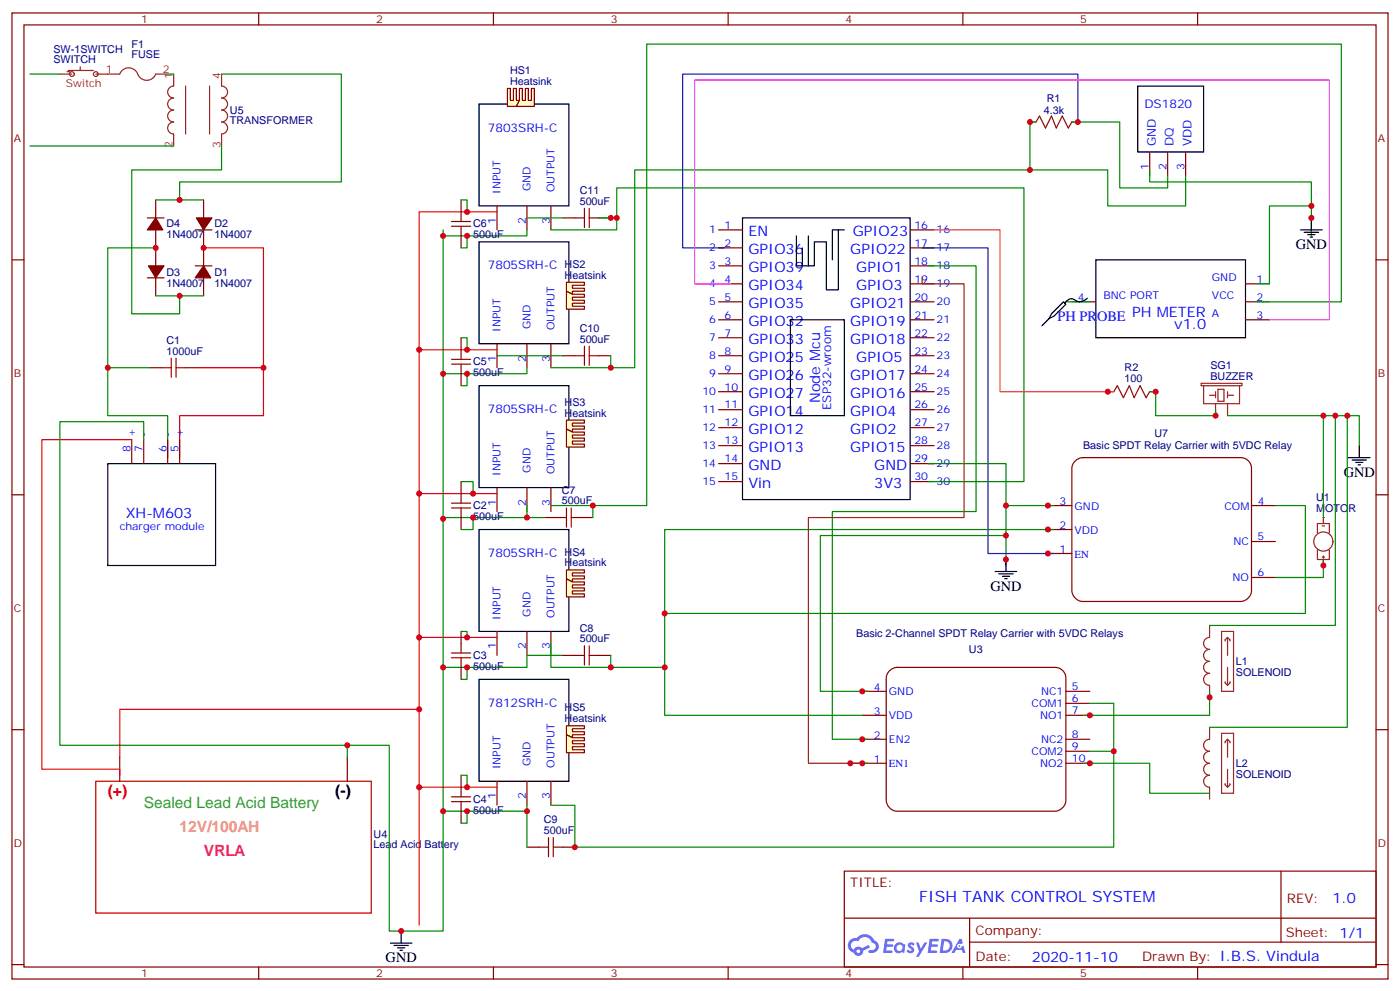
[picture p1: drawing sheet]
<svg xmlns="http://www.w3.org/2000/svg" width="412mm" height="292mm" viewBox="0 0 412 292" stroke-linecap="round" stroke-linejoin="round" font-family="sans-serif">
<g fill="none" stroke="#870000" stroke-width=".35">
<path d="M3.5 3.8h405.4v284.3h-405.4zM7.1 7.3h398.2v277.3h-398.2zM76.2 3.8v3.5M145.3 3.8v3.5M214.5 3.8v3.5M283.6 3.8v3.5M352.8 3.8v3.5M3.5 76.5h3.6M405.3 76.5h3.6M3.5 145.6h3.6M405.3 145.6h3.6M3.5 214.8h3.6"/>
<path d="M405.3 214.8h3.6M248.7 256.4h156.6v28.2h-156.6zM377.3 256.4v20.9M248.7 270.2h156.5M285.6 277.3h119.6M285.6 270.2v14.2M3.5 283.9h3.6M76.2 284.6v3.5M145.3 284.6v3.5M214.5 284.6v3.5M283.6 284.6v3.5M352.8 284.6v3.5"/>
<path d="M405.3 283.9h3.6"/>
</g>
<g fill="#5487ff">
<path d="M267.7 277.6a1.22 1.22 0 0 1 1.7 .2l-.4 .6a.47 .47 0 0 0-.3-.4 .47 .47 0 0 0-.5 .2l.1 .2a1.14 1.14 0 0 1 .8 1.8 1.14 1.14 0 0 1-1.9 0l-.2-.2 .5-.6 .7 .5a.29 .29 0 0 0 .3-.3 .29 .29 0 0 0-.2-.3 1.04 1.04 0 0 1-.6-1.7z"/>
<path d="M260.7 276.3h2.4l.3 .2-.2 .5-1.8 .1-.1 .8h1.5l.3 .4-.3 .4h-1.6l-.2 1.1h1.7l.2 .3-.2 .3-2.6 .1z"/>
<path d="M273.8 276.3h2.4l.3 .2-.1 .5-1.8 .1-.2 .8h1.6l.3 .4-.4 .4h-1.6l-.1 1.1h1.7l.2 .3-.2 .3-2.6 .1z"/>
<path d="M282.6 276.3h.7l.3 1.3-.6 .3a.69 .69 0 0 0-1 .3 .69 .69 0 0 0 .4 .9 .69 .69 0 0 0 .9-.6l.5-.2 .6 2.2h-.8l-.2-.9h-1.8l-.5 .9h-.8z"/>
<path d="M269.8 277.4h.8l.6 1.8 1.1-1.8h.9l-2.6 4.2h-.8l.9-1.5z"/>
<path d="M277.4 276.3l-.6 4.2h1.3a2.11 2.11 0 0 0 2.5-2.1 2.11 2.11 0 0 0-2.5-2.1zM278.1 277.1a1.39 1.39 0 0 1 1.7 1.4 1.39 1.39 0 0 1-1.8 1.3h-.3z"/>
<path d="M263.7 277.9a1.54 1.54 0 0 0-.1 2.2 1.54 1.54 0 0 0 2.2 .1l.6 .3 .3-2.3-.2-.3h-.4a1.49 1.49 0 0 0-2.4 0zM264 278.9a.94 .94 0 0 1 1.8 0 .94 .94 0 0 1-1.8 0z"/>
<path d="M250.4 276.7a2.18 2.18 0 0 0 1.1 3.7 1.44 1.44 0 0 0 1.6 .9 1.44 1.44 0 0 0 1.2-1.4l2-1.1-.5-.7-1.9 1a1.47 1.47 0 0 0-2.4 .4 1.39 1.39 0 0 1-.7-1.9 1.39 1.39 0 0 1 2-.5 2.12 2.12 0 0 1 2.2-1.3 2.12 2.12 0 0 1 1.9 1.7 1.14 1.14 0 0 1 1.1 1.4 1.14 1.14 0 0 1-1.7 .7 .43 .43 0 0 0-.5 .4 .43 .43 0 0 0 .4 .5 1.98 1.98 0 0 0 2.5-1.2 1.98 1.98 0 0 0-1.2-2.6 3.1 3.1 0 0 0-5.3-.6l-.9 .1zM252.3 280a.55 .55 0 0 1 1.1 0 .55 .55 0 0 1-1.1 0z"/>
<circle cx="282.6" cy="278.4" r=".26"/>
</g>
<path d="M335.1 25.3h19.4v19.4h-19.4zM218.7 64.1h49.4v82.9h-49.4zM322.8 76.5h44.1v22.9h-44.1z" fill="none" stroke="#000" stroke-width=".35"/>
<g fill="none" stroke="#870000" stroke-width=".35">
<path d="M303.4 35.9h1.8M315.7 35.9h1.8M338.7 44.7v7.1M344 44.7v7.1M349.2 44.7v7.1M211.7 67.7h7M211.7 73h7M211.7 78.2h7M268.1 67.7h7.1M268.1 73h7.1M268.1 78.2h7.1M211.7 83.5h7"/>
<path d="M211.7 88.8h7M211.7 94.1h7M211.7 99.4h7M268.1 83.5h7.1M268.1 88.8h7.1M268.1 94.1h7.1M268.1 99.4h7.1M315.7 88.8h7.1M366.9 83.5h7M366.9 88.8h7M366.9 94.1h7M211.7 104.7h7"/>
<path d="M211.7 110h7M211.7 115.3h7M268.1 104.7h7.1M268.1 110h7.1M268.1 115.3h7.1M211.7 120.6h7M211.7 125.9h7M211.7 131.2h7M211.7 136.5h7M268.1 120.6h7.1M268.1 125.9h7.1M268.1 131.2h7.1"/>
<path d="M268.1 136.5h7.1M211.7 141.7h7M268.1 141.7h7.1"/>
</g>
<path d="M305.2 35.9l1-1.8 1.8 3.6 1.7-3.6 1.4 3.6 1.8-3.6 1.8 3.6 1-1.8" fill="none" stroke="#a10000" stroke-width=".35"/>
<g fill="none" stroke="#8c2424" stroke-width=".35">
<path d="M388.1 156.9v-2.8h3.5v2.8M389.5 154.8h.7M389.8 152.3v1.8M388.1 161.9v2.8h3.5v-2.8M389.5 164h.7M389.8 163.6v.7M389.8 164.7v1.7"/>
<circle cx="389.8" cy="159.4" r="2.82"/>
</g>
<g fill="#8c2424">
<circle cx="389.8" cy="166.4" r=".18"/>
<circle cx="389.8" cy="152.3" r=".18"/>
</g>
<g fill="none" stroke="#8c2424" stroke-width=".35">
<path d="M356.3 184.1v3.5a1.76 1.76 0 0 0-1.8 1.8 1.76 1.76 0 0 0 1.8 1.7 1.76 1.76 0 0 0-1.8 1.8 1.76 1.76 0 0 0 1.8 1.8 1.76 1.76 0 0 0-1.8 1.7 1.76 1.76 0 0 0 1.8 1.8 1.76 1.76 0 0 0-1.8 1.8 1.76 1.76 0 0 0 1.8 1.7v3.5M359.8 185.8h3.6v17.7h-3.6zM361.6 187.6v5.3M361.6 196.4v5.3M361.6 187.6l.7 .7v.4M361.6 187.6l-.7 .7v.4M356.3 214.1v3.5a1.76 1.76 0 0 0-1.8 1.8 1.76 1.76 0 0 0 1.8 1.7 1.76 1.76 0 0 0-1.8 1.8 1.76 1.76 0 0 0 1.8 1.7 1.76 1.76 0 0 0-1.8 1.8 1.76 1.76 0 0 0 1.8 1.8 1.76 1.76 0 0 0-1.8 1.7 1.76 1.76 0 0 0 1.8 1.8v3.5M359.8 215.8h3.6v17.7h-3.6zM360.9 200.7v.3l.7 .7M361.6 217.6v5.3M361.6 217.6l.7 .7v.4M361.6 217.6l-.7 .7v.4"/>
<path d="M362.3 200.7v.3l-.7 .7M360.9 230.6v.4l.7 .7M361.6 226.4v5.3M362.3 230.6v.4l-.7 .7"/>
</g>
<path d="M261.9 197.6a3.4 3.4 0 0 1 2.3-1.2h46.6a3.2 3.2 0 0 1 3.2 3.2v36a3.4 3.4 0 0 1-3.2 3.2h-46.6a3.4 3.4 0 0 1-3.1-3.2v-36l.1-.7z" fill="#fff" stroke="#870000" stroke-width=".35"/>
<g fill="none" stroke="#870000" stroke-width=".35">
<path d="M45.9 58.8v5.3M60 58.8v5.3M43.4 64.1h4.9M45.9 67.7v10.5M57.5 78.2h4.9M57.5 67.7h4.9M60 67.7v10.5M146.4 60.6v7.1M155.2 60.6v7.1M162.3 60.6v7.1M43.4 81.8h4.9M45.9 81.8v5.3"/>
<path d="M60 81.8v5.3M44.1 108.2h3.5M54.7 108.2h3.5M146.4 101.2v7M155.2 101.2v7M162.3 101.2v7M326.3 115.3h1.8M338.7 115.3h1.7M38.8 129.4v7.1M42.3 129.4v7.1M49.4 129.4v7.1M52.9 129.4v7.1"/>
<path d="M146.4 143.5v7.1M155.2 143.5v7.1M162.3 143.5v7.1M146.4 185.8v7.1M155.2 185.8v7.1M162.3 185.8v7.1M254 217.6h7.1M254 210.5h7.1M254 203.5h7.1M314 217.6h7M314 210.5h7M314 203.5h7"/>
<path d="M314 207h7M35.3 222.9v7M102.3 222.9v7M146.4 229.9v7.1M155.2 229.9v7.1M162.3 229.9v7.1M254 224.6h7.1M314 224.6h7M314 221.1h7"/>
</g>
<g fill="none" stroke="#8c2424" stroke-width=".35">
<path d="M23.6 19.7v1M17.6 21.8h3.6M20.1 20.7h7.4M20.5 20.7v.4h-.7M28.2 21.8h7.1a2.91 2.91 0 0 1 3-1.8 2.91 2.91 0 0 1 2.6 2.4 2.82 2.82 0 0 0 2.6 1.2 2.82 2.82 0 0 0 2.4-1.8h3.5M51.2 21.8v3.5a1.76 1.76 0 0 0-1.8 1.8 1.76 1.76 0 0 0 1.8 1.8 1.76 1.76 0 0 0-1.8 1.7 1.76 1.76 0 0 0 1.8 1.8 1.76 1.76 0 0 0-1.8 1.7 1.76 1.76 0 0 0 1.8 1.8 1.76 1.76 0 0 0-1.8 1.8 1.76 1.76 0 0 0 1.8 1.7v3.6M54.7 25.3v14.1M61.7 25.3v14.1M65.3 21.8v3.5a1.76 1.76 0 0 1 1.7 1.8 1.76 1.76 0 0 1-1.7 1.8 1.76 1.76 0 0 1 1.7 1.7 1.76 1.76 0 0 1-1.7 1.8 1.76 1.76 0 0 1 1.7 1.7 1.76 1.76 0 0 1-1.7 1.8 1.76 1.76 0 0 1 1.7 1.8 1.76 1.76 0 0 1-1.7 1.7v3.6M353.8 112.8h12v.7h-12zM354.5 113.5v5.3h10.6v-5.3M356.3 116.3h1.8"/>
<path d="M358.1 115.3v1.8M358.1 118.8v3.5M358.8 114.6h1.7v3.5h-1.7zM361.6 116.3h1.8M361.6 115.3v1.8M361.6 118.8v3.5"/>
<circle cx="21.2" cy="21.8" r=".71"/>
<circle cx="28.2" cy="21.8" r=".71"/>
</g>
<path d="M47.6 108.2h2.8M50.4 105.4v5.7M51.9 105.4v5.7M51.9 108.2h2.8M328.1 115.3l1-1.8 1.8 3.6 1.8-3.6 1.4 3.6 1.7-3.6 1.8 3.6 1.1-1.8" fill="none" stroke="#a10000" stroke-width=".35"/>
<path d="M28.2 229.9h81.2v38.8h-81.2z" fill="none" stroke="#c00" stroke-width=".35"/>
<g fill="none" stroke="#000" stroke-width=".35">
<path d="M141.1 30.6h26.5v30h-26.5zM141.1 71.2h26.5v30h-26.5zM248.7 67.7h-1.8v17.6h-3.5v-14.1h-3.5v7h-5.3v-8.8M383.1 67.7h6.4M384.2 68.4h4.2M385.2 69.1h2.1M385.9 69.8h.7M386.3 64.1v3.6M141.1 113.5h26.5v30h-26.5zM31.7 136.5h31.8v29.9h-31.8zM141.1 155.9h26.5v29.9h-26.5zM293.2 168.2h6.3"/>
<path d="M294.2 168.9h4.2M295.3 169.6h2.1M296 170.3h.7M296.3 164.7v3.5M141.1 200h26.5v29.9h-26.5zM115 277.6h6.4M116.1 278.3h4.2M117.1 279h2.1M117.8 279.7h.7M118.2 274v3.6"/>
</g>
<g fill="#870000" stroke="#870000" stroke-width=".35">
<path d="M60 78.2l2.1 3.6h-4.6z"/>
<path d="M57.9 64.1h4.5l-2.4 3.6z"/>
<path d="M43.7 78.2h4.6l-2.4 3.6z"/>
<path d="M45.9 64.1l2.1 3.6h-4.6z"/>
</g>
<g fill="none" stroke="#008700" stroke-width=".35">
<path d="M8.8 21.8h8.8M49.4 21.8h1.8M65.3 21.8h35.2v31.8h-47.6v5.2M8.8 43h42.4M45.9 58.8h14.1M65.3 43v7h-26.5v42.4h14.1v-5.3M349.2 51.8v8.8h-22.9v-10.6h-139.3v58.2h-24.7M45.9 73h-14.2v35.2h12.4M130.5 67.7v206.3h-15.8v-54.6h-97.1v-95.3h24.7v5.3M155.2 67.7v1.7h-24.7M162.3 67.7h19.4v-12.4h119.9v86.4h-28.2M386.3 69.4v-8.8h-12.4v22.9h-3.5"/>
<path d="M45.9 87.1h14.1M372.2 88.8h22.9v-75.8h-204.6v135.8h-28.2M31.7 108.2v14.1h17.7v12.4M155.2 108.2v1.8h-24.7M273.4 136.5h22.9v29.9M155.2 148.8v3.5h-24.7v.4M165.8 192.9h-10.6v3.5h-24.7M102.3 219.4v3.5M155.2 237v1.8h-24.7"/>
</g>
<path d="M60 73h17.6v35.2h-19.4M146.4 62.4h-22.9v146.4M77.6 108.2v14.1h-24.7v12.4M123.5 102.9h22.9M38.8 129.4h-26.5v97h23v1.8M123.5 145.3h22.9M123.5 187.6h22.9M35.3 222.9v-14.1h88.2v63.5M123.5 231.7h22.9" fill="none" stroke="#f00" stroke-width=".35"/>
<path d="M316.5 135.9a3.4 3.4 0 0 1 2.4-1.2h46.6a3.2 3.2 0 0 1 3.2 3.2v35.9a3.4 3.4 0 0 1-3.2 3.2h-46.6a3.4 3.4 0 0 1-3.2-3.2v-35.9l.1-.8z" fill="#fff" stroke="#870000" stroke-width=".35"/>
<path d="M308.7 155.9h7M308.7 148.8h7M368.7 148.8h7M368.7 159.4h7M308.7 162.9h7M368.7 170h7" fill="none" stroke="#870000" stroke-width=".35"/>
<g fill="none" stroke="#008700" stroke-width=".35">
<path d="M305.2 35.9h-1.8v14.1M315.7 35.9h14.1v19.4h14.2v-3.5M338.7 50v3.6h47.6v7M273.4 78.2h14.1v72.4h-42.3v67h10.6M314 88.8h7M370.4 88.8h1.8M338.7 115.3h1.7v7h17.7v-1.7M361.6 122.3h38.8v8.9M296.3 148.8h14.1M296.3 157.6h-54.6v45.9h14.1M310.4 155.9h-114.6v40.5h-33.5v-7M389.8 164.7v5.3h-14.1"/>
<path d="M356.3 203.5v7h-37M250.5 224.6h5.3"/>
</g>
<path d="M236.4 73v5.2M238.1 69.4v8.8M246.9 67.7h-1.7v8.8M232.8 94.1h15.9v28.2h-15.9zM309 93.8l1.4-.7 3.6-3.6-.7-.7-3.6 3.6-.7 1.4-2.1 2.1M320.3 87.8a3.1 3.1 0 0 1-4.4 .2 2.4 2.4 0 0 0-2.3 1.2M397.2 134.7h6.4M398.3 135.4h4.2M399.3 136.1h2.2M400 136.8h.8M400.4 131.2v3.5" fill="none" stroke="#000" stroke-width=".35"/>
<path d="M317.5 35.9v-14.1h-116.4v51.2h12.3" fill="none" stroke="#309" stroke-width=".35"/>
<path d="M275.2 67.7h19.4v47.6h33.5" fill="none" stroke="#f60" stroke-width=".35"/>
<path d="M271.6 73h19.4v89.9h19.4" fill="none" stroke="#039" stroke-width=".35"/>
<path d="M215.2 83.5h-10.6v-59.9h187v70.5h-17.7" fill="none" stroke="#f0f" stroke-width=".35"/>
<path d="M271.6 81.8v1.7h12.4v68.8h-45.9v72.3h15.9" fill="none" stroke="#930" stroke-width=".35"/>
<g fill="#ffffc2" stroke="#850000" stroke-width=".35">
<path d="M149.5 26h.9v3.6h.8v-3.6h.9v3.6h.9l-.9 1.7h-2.6z"/>
<path d="M153 26h.9v3.6h.9v-3.6h.8v3.6h.9v-3.6h.9v5.3h-5.3l.9-1.7z"/>
<path d="M166.9 83.1h5.3v.9h-3.6v.8h3.6v.9h-3.6v.9l-1.7-.9z"/>
<path d="M166.9 85.7l1.7 .9h3.6v.9h-3.6v.9h3.6v.9h-3.6v.8h3.6v.9h-5.3z"/>
<path d="M166.9 123.6h5.3v.9h-3.6v.9h3.6v.9h-3.6v.9l-1.7-.9z"/>
<path d="M166.9 126.3l1.7 .9h3.6v.9h-3.6v.8h3.6v.9h-3.6v.9h3.6v.9h-5.3z"/>
<path d="M166.9 167.7h5.3v.9h-3.6v.9h3.6v.9h-3.6v.9l-1.7-.9z"/>
<path d="M166.9 170.4l1.7 .9h3.6v.9h-3.6v.8h3.6v.9h-3.6v.9h3.6v.9h-5.3z"/>
<path d="M166.9 213.6h5.3v.9h-3.6v.9h3.6v.9h-3.6v.8l-1.7-.8z"/>
<path d="M166.9 216.3l1.7 .8h3.6v.9h-3.6v.9h3.6v.9h-3.6v.9h3.6v.8h-5.3z"/>
</g>
<g fill="none" stroke="#008700" stroke-width=".35">
<path d="M135.8 58.8h1.8v3.6M137.6 69.4v3.6h-1.8M155.2 64.1h10.6M176.4 64.1h5.3M135.8 99.4h1.8v3.5M137.6 110v3.5h-1.8M146.4 104.7h19.4M179.9 104.7v3.5M389.8 122.3v30M393.3 122.3v61.8h-37M396.9 122.3v91.8h-40.6M135.8 141.7h3.5v3.6"/>
<path d="M139.3 152.3v3.6h-3.5M155.2 152.3h5.3M174.6 148.8v3.5M375.7 148.8h8.8v31.8h-188.7M135.8 185.8h1.8v1.8M137.6 196.4v3.6h-1.8M179.9 192.9v3.5M195.8 196.4v14.1h58.2M321 207h7.1v14.1M135.8 228.2h1.8v3.5M137.6 238.8v3.5h-1.8M155.2 238.8v10.5"/>
<path d="M319.3 224.6h19.4v8.9h17.6M321 221.1h7.1v28.2h-158.8v-12.3h-7"/>
</g>
<g fill="none" stroke="#a10000" stroke-width=".35">
<path d="M133 65.2h5.6M133 66.6h5.6M135.8 62.4v2.8M135.8 66.6v2.8M169.3 64.1h2.9M172.2 61.3v5.7M173.6 61.3v5.7M173.6 64.1h2.8M133 105.8h5.6M133 107.2h5.6M135.8 102.9v2.9M135.8 107.2v2.8"/>
<path d="M169.3 104.7h2.9M172.2 101.9v5.6M173.6 101.9v5.6M173.6 104.7h2.8M133 148.1h5.6M133 149.5h5.6M135.8 145.3v2.8M135.8 149.5v2.8M164 152.3h2.9M166.9 149.5v5.7M168.3 152.3h2.8M168.3 149.5v5.7"/>
<path d="M133 192.2h5.6M133 193.6h5.6M135.8 189.4v2.8M135.8 193.6v2.8M169.3 192.9h2.9M172.2 190.1v5.6M173.6 192.9h2.8M173.6 190.1v5.6M133 234.5h5.6M133 235.9h5.6M135.8 231.7v2.8M135.8 235.9v2.9"/>
<path d="M158.7 249.3h2.9M161.6 246.5v5.7M163 249.3h2.8M163 246.5v5.7"/>
</g>
<g fill="none" stroke="#870000" stroke-width=".35">
<path d="M135.8 58.8v3.6M135.8 69.4v3.6M165.8 64.1h3.5M176.4 64.1h3.5M135.8 99.4v3.5M135.8 110v3.5M165.8 104.7h3.5M176.4 104.7h3.5M135.8 141.7v3.6M135.8 152.3v3.6M160.5 152.3h3.5M171.1 152.3h3.5"/>
<path d="M135.8 185.8v3.6M135.8 196.4v3.6M165.8 192.9h3.5M176.4 192.9h3.5M135.8 228.2v3.5M135.8 238.8v3.5M155.2 249.3h3.5M165.8 249.3h3.5"/>
</g>
<g fill="#c00">
<circle cx="52.9" cy="58.8" r=".88"/>
<circle cx="52.9" cy="87.1" r=".88"/>
<circle cx="45.9" cy="73" r=".88"/>
<circle cx="60" cy="73" r=".88"/>
<circle cx="31.8" cy="108.2" r=".88"/>
<circle cx="77.6" cy="108.2" r=".88"/>
<circle cx="102.3" cy="219.4" r=".88"/>
<circle cx="130.5" cy="110" r=".88"/>
<circle cx="130.5" cy="196.4" r=".88"/>
<circle cx="130.5" cy="238.8" r=".88"/>
<circle cx="123.5" cy="187.6" r=".88"/>
<circle cx="123.5" cy="145.3" r=".88"/>
<circle cx="123.5" cy="102.9" r=".88"/>
<circle cx="118.2" cy="274" r=".88"/>
<circle cx="296.3" cy="164.7" r=".88"/>
<circle cx="386.3" cy="64.1" r=".88"/>
<circle cx="130.5" cy="152.7" r=".88"/>
<circle cx="130.5" cy="69.4" r=".88"/>
<circle cx="296.3" cy="148.8" r=".88"/>
<circle cx="296.3" cy="157.6" r=".88"/>
<circle cx="321" cy="210.5" r=".88"/>
<circle cx="356.3" cy="205.2" r=".88"/>
<circle cx="308.7" cy="155.9" r=".88"/>
<circle cx="308.7" cy="148.8" r=".88"/>
<circle cx="389.8" cy="166.4" r=".88"/>
<circle cx="254" cy="203.5" r=".88"/>
<circle cx="386.3" cy="60.6" r=".88"/>
<circle cx="358.1" cy="122.3" r=".88"/>
<circle cx="340.4" cy="115.3" r=".88"/>
<circle cx="317.5" cy="35.9" r=".88"/>
<circle cx="303.4" cy="35.9" r=".88"/>
<circle cx="303.4" cy="50" r=".88"/>
<circle cx="326.3" cy="115.3" r=".88"/>
<circle cx="308.7" cy="162.9" r=".88"/>
<circle cx="254" cy="217.6" r=".88"/>
<circle cx="254" cy="224.6" r=".88"/>
<circle cx="250.5" cy="224.6" r=".88"/>
<circle cx="321" cy="224.6" r=".88"/>
<circle cx="139.3" cy="152.3" r=".88"/>
<circle cx="139.3" cy="145.3" r=".88"/>
<circle cx="123.5" cy="231.7" r=".88"/>
<circle cx="123.5" cy="208.8" r=".88"/>
<circle cx="137.6" cy="62.4" r=".88"/>
<circle cx="137.6" cy="69.4" r=".88"/>
<circle cx="137.6" cy="102.9" r=".88"/>
<circle cx="137.6" cy="110" r=".88"/>
<circle cx="137.6" cy="187.6" r=".88"/>
<circle cx="137.6" cy="196.4" r=".88"/>
<circle cx="137.6" cy="231.7" r=".88"/>
<circle cx="137.6" cy="238.8" r=".88"/>
<circle cx="181.7" cy="64.1" r=".88"/>
<circle cx="179.9" cy="64.1" r=".88"/>
<circle cx="179.9" cy="108.2" r=".88"/>
<circle cx="155.2" cy="152.3" r=".88"/>
<circle cx="174.6" cy="148.8" r=".88"/>
<circle cx="179.9" cy="196.4" r=".88"/>
<circle cx="155.2" cy="238.8" r=".88"/>
<circle cx="389.8" cy="122.3" r=".88"/>
<circle cx="393.3" cy="122.3" r=".88"/>
<circle cx="396.9" cy="122.3" r=".88"/>
<circle cx="169.3" cy="249.3" r=".88"/>
<circle cx="328.1" cy="221.1" r=".88"/>
<circle cx="195.8" cy="196.4" r=".88"/>
<circle cx="195.8" cy="180.6" r=".88"/>
</g>
<text font-size="4.6" fill="#f00" x="31.7" y="234.2">(+)</text>
<text font-size="4.6" fill="#393" x="42.3" y="237.8">Sealed Lead Acid Battery</text>
<text font-size="4.6" x="98.8" y="234.2">(-)</text>
<text font-size="4.6" fill="#f96" x="52.9" y="244.8">12V/100AH</text>
<text font-size="4.6" fill="#f36" x="60.1" y="251.9">VRLA</text>
<text font-size="4.6" fill="#00f" x="270.8" y="265.4">FISH TANK CONTROL SYSTEM</text>
<g font-size="4.2" fill="#00f">
<text x="220.5" y="69.4">EN</text>
<text x="251.2" y="69.3">GPIO23</text>
<text x="220.5" y="74.7">GPIO36</text>
<text x="250.5" y="74.7">GPIO22</text>
<text x="220.5" y="80">GPIO39</text>
<text x="252.2" y="80">GPIO1</text>
<text x="220.5" y="85.3">GPIO34</text>
<text x="252.2" y="85.3">GPIO3</text>
<text x="220.5" y="90.6">GPIO35</text>
<text x="220.5" y="95.9">GPIO32</text>
<text x="250.5" y="95.9">GPIO19</text>
<text x="250.5" y="90.6">GPIO21</text>
<text x="311.5" y="94.5">PH PROBE</text>
<text x="333.5" y="93.4">PH METER</text>
<text x="220.5" y="101.2">GPIO33</text>
<text x="250.5" y="101.2">GPIO18</text>
<text x="345.9" y="96.9">v1.0</text>
<text x="220.5" y="106.5">GPIO25</text>
<text x="252.2" y="106.5">GPIO5</text>
<text x="220.5" y="111.8">GPIO26</text>
<text x="250.5" y="111.8">GPIO17</text>
<text x="220.5" y="117.1">GPIO27</text>
<text x="241.6" y="118.6" transform="rotate(-90 241.6 118.6)">Node Mcu</text>
<text x="250.5" y="117.1">GPIO16</text>
<text x="220.5" y="122.3">GPIO14</text>
<text x="250.5" y="122.3">GPIO4</text>
<text x="220.5" y="127.6">GPIO12</text>
<text x="250.5" y="127.6">GPIO2</text>
<text x="220.5" y="132.9">GPIO13</text>
<text x="250.5" y="132.9">GPIO15</text>
<text x="220.5" y="138.2">GND</text>
<text x="220.5" y="143.5">Vin</text>
<text x="257.5" y="143.5">3V3</text>
<text x="257.5" y="138.2">GND</text>
<text x="37" y="152.3">XH-M603</text>
<text x="392.5" y="265.7">1.0</text>
<text x="304" y="283">2020-11-10</text>
</g>
<g font-size="4.2">
<text x="381.7" y="73.3">GND</text>
<text x="395.8" y="140.3">GND</text>
<text x="291.7" y="173.8">GND</text>
<text x="113.6" y="283.2">GND</text>
</g>
<g font-size="3.9" fill="#800">
<text x="250.5" y="261">TITLE:</text>
<text x="379.1" y="265.7">REV:</text>
<text x="287.4" y="275.2">Company:</text>
<text x="378.7" y="275.8">Sheet: 1/1</text>
<text x="287.4" y="282.9">Date:</text>
<text x="336.4" y="282.9">Drawn By: I.B.S. Vindula</text>
</g>
<g font-size="3.5" fill="#00f">
<text x="337.1" y="31.7">DS1820</text>
<text x="143.7" y="38.7">7803SRH-C</text>
<text x="340.4" y="43" transform="rotate(-90 340.4 43)">GND</text>
<text x="345.7" y="43" transform="rotate(-90 345.7 43)">DQ</text>
<text x="351" y="43" transform="rotate(-90 351 43)">VDD</text>
<text x="143.7" y="79.3">7805SRH-C HS2</text>
<text x="143.7" y="121.6">7805SRH-C</text>
<text x="244.8" y="120.7" transform="rotate(-90 244.8 120.7)">ESP32-wroom</text>
<text x="143.7" y="164">7805SRH-C HS4</text>
<text x="143.7" y="208.1">7812SRH-C</text>
</g>
<g font-size="3.2" fill="#800">
<text x="41.6" y="6.8">1</text>
<text x="110.8" y="6.8">2</text>
<text x="179.9" y="6.8">3</text>
<text x="249.1" y="6.8">4</text>
<text x="318.2" y="6.8">5</text>
<text x="4.1" y="41.9">A</text>
<text x="405.9" y="41.9">A</text>
<text x="4.1" y="111.1">B</text>
<text x="405.9" y="111.1">B</text>
<text x="4.1" y="180.2">C</text>
<text x="405.9" y="180.2">C</text>
<text x="4.1" y="249.3">D</text>
<text x="405.9" y="249.3">D</text>
<text x="41.6" y="287.6">1</text>
<text x="110.8" y="287.6">2</text>
<text x="179.9" y="287.6">3</text>
<text x="249.1" y="287.6">4</text>
<text x="318.2" y="287.6">5</text>
</g>
<g font-size="3.2" fill="#000080">
<text x="15.7" y="15.7">SW-1SWITCH</text>
<text x="38.7" y="17.1">FUSE</text>
<text x="38.7" y="14.1">F1</text>
<text x="15.7" y="18.6">SWITCH</text>
<text x="150.2" y="21.8">HS1</text>
<text x="150.2" y="25">Heatsink</text>
<text x="308.3" y="29.9">R1</text>
<text x="67.7" y="33.4">U5</text>
<text x="307.5" y="33.6">4.3k</text>
<text x="67.7" y="36.6">TRANSFORMER</text>
<text x="170.8" y="57.1">C11</text>
<text x="170.8" y="60.3">500uF</text>
<text x="49" y="70.1">1N4007</text>
<text x="49" y="67">D4</text>
<text x="63.1" y="70.1">1N4007</text>
<text x="63.1" y="67">D2</text>
<text x="139.3" y="70.1">500uF</text>
<text x="139.3" y="67">C6</text>
<text x="49" y="81.2">D3</text>
<text x="63.1" y="81.2">D1</text>
<text x="166.3" y="82">Heatsink</text>
<text x="49" y="84.3">1N4007</text>
<text x="63.1" y="84.3">1N4007</text>
<text x="49" y="101.1">C1</text>
<text x="170.8" y="100.8">500uF</text>
<text x="170.8" y="97.7">C10</text>
<text x="49" y="104.4">1000uF</text>
<text x="139.3" y="107.5">C5</text>
<text x="139.3" y="110.7">500uF</text>
<text x="331.3" y="112.5">100</text>
<text x="331.3" y="109.3">R2</text>
<text x="356.5" y="111.8">BUZZER</text>
<text x="356.5" y="108.6">SG1</text>
<text x="166.3" y="119.4">HS3</text>
<text x="166.3" y="122.6">Heatsink</text>
<text x="340.1" y="128.7">U7</text>
<text x="319" y="132.2">Basic SPDT Relay Carrier with 5VDC Relay</text>
<text x="139.3" y="149.9">C2</text>
<text x="165.5" y="148.4">500uF</text>
<text x="165.5" y="145.3">C7</text>
<text x="387.7" y="147.4">U1</text>
<text x="139.3" y="153">500uF</text>
<text x="387.7" y="150.6">MOTOR</text>
<text x="166.3" y="166.7">Heatsink</text>
<text x="170.8" y="185.9">C8</text>
<text x="170.8" y="189">500uF</text>
<text x="252.2" y="187.6">Basic 2-Channel SPDT Relay Carrier with 5VDC Relays</text>
<text x="139.3" y="197.1">500uF</text>
<text x="139.3" y="194">C3</text>
<text x="285.4" y="192.2">U3</text>
<text x="364.1" y="195.7">L1</text>
<text x="364.1" y="198.9">SOLENOID</text>
<text x="166.3" y="209.4">HS5</text>
<text x="166.3" y="212.5">Heatsink</text>
<text x="364.1" y="225.7">L2</text>
<text x="364.1" y="228.9">SOLENOID</text>
<text x="139.3" y="239.5">500uF</text>
<text x="139.3" y="236.3">C4</text>
<text x="160.2" y="245.5">500uF</text>
<text x="160.2" y="242.3">C9</text>
<text x="110.1" y="249.7">Lead Acid Battery</text>
<text x="110.1" y="246.5">U4</text>
</g>
<g font-size="3.2" fill="#8d2323">
<text x="31.1" y="21.4">1</text>
<text x="48" y="21.4">2</text>
<text x="50.8" y="23.2" transform="rotate(-90 50.8 23.2)">1</text>
<text x="64.9" y="23.2" transform="rotate(-90 64.9 23.2)">4</text>
<text x="19.4" y="25.7">Switch</text>
<text x="50.8" y="43.6" transform="rotate(-90 50.8 43.6)">2</text>
<text x="64.9" y="43.6" transform="rotate(-90 64.9 43.6)">3</text>
</g>
<g font-size="3.2" fill="#00f">
<text x="338.3" y="50" transform="rotate(-90 338.3 50)">1</text>
<text x="343.6" y="50" transform="rotate(-90 343.6 50)">2</text>
<text x="348.9" y="50" transform="rotate(-90 348.9 50)">3</text>
<text x="147.5" y="57.1" transform="rotate(-90 147.5 57.1)">INPUT</text>
<text x="156.3" y="56.2" transform="rotate(-90 156.3 56.2)">GND</text>
<text x="163.3" y="56.6" transform="rotate(-90 163.3 56.6)">OUTPUT</text>
<text x="146" y="65.9" transform="rotate(-90 146 65.9)">1</text>
<text x="154.9" y="65.9" transform="rotate(-90 154.9 65.9)">2</text>
<text x="161.9" y="65.9" transform="rotate(-90 161.9 65.9)">3</text>
<text x="208.9" y="68.7">1</text>
<text x="213.4" y="67.3">1</text>
<text x="269.4" y="67.3">16</text>
<text x="275.9" y="68.7">16</text>
<text x="208.9" y="74">2</text>
<text x="213.4" y="72.6">2</text>
<text x="213.4" y="77.9">3</text>
<text x="269.4" y="72.6">17</text>
<text x="269.4" y="77.9">18</text>
<text x="275.9" y="74">17</text>
<text x="208.9" y="79.3">3</text>
<text x="213.4" y="83.2">4</text>
<text x="269.4" y="83.2">19</text>
<text x="275.9" y="79.3">18</text>
<text x="357" y="82.8">GND</text>
<text x="370.2" y="83.2">1</text>
<text x="208.9" y="84.6">4</text>
<text x="208.9" y="89.9">5</text>
<text x="213.4" y="88.5">5</text>
<text x="269.4" y="88.5">20</text>
<text x="275.9" y="84.6">19</text>
<text x="275.9" y="89.9">20</text>
<text x="317.5" y="88.5">4</text>
<text x="325" y="88.1">BNC PORT</text>
<text x="357" y="88.1">VCC</text>
<text x="370.2" y="88.5">2</text>
<text x="208.9" y="95.2">6</text>
<text x="213.4" y="93.8">6</text>
<text x="269.4" y="93.8">21</text>
<text x="275.9" y="95.2">21</text>
<text x="357" y="93.4">A</text>
<text x="370.2" y="93.8">3</text>
<text x="147.5" y="97.7" transform="rotate(-90 147.5 97.7)">INPUT</text>
<text x="156.3" y="96.8" transform="rotate(-90 156.3 96.8)">GND</text>
<text x="163.3" y="97.2" transform="rotate(-90 163.3 97.2)">OUTPUT</text>
<text x="208.9" y="100.5">7</text>
<text x="213.4" y="99.1">7</text>
<text x="269.4" y="99.1">22</text>
<text x="275.9" y="100.5">22</text>
<text x="146" y="106.5" transform="rotate(-90 146 106.5)">1</text>
<text x="154.9" y="106.5" transform="rotate(-90 154.9 106.5)">2</text>
<text x="161.9" y="106.5" transform="rotate(-90 161.9 106.5)">3</text>
<text x="208.9" y="105.8">8</text>
<text x="213.4" y="104.4">8</text>
<text x="269.4" y="104.4">23</text>
<text x="275.9" y="105.8">23</text>
<text x="208.9" y="111.1">9</text>
<text x="213.4" y="109.6">9</text>
<text x="269.4" y="109.6">24</text>
<text x="275.9" y="111.1">24</text>
<text x="206.9" y="116.3">10</text>
<text x="213.4" y="114.9">10</text>
<text x="269.4" y="114.9">25</text>
<text x="275.9" y="116.3">25</text>
<text x="206.9" y="121.6">11</text>
<text x="213.4" y="120.2">11</text>
<text x="213.4" y="125.5">12</text>
<text x="269.4" y="120.2">26</text>
<text x="269.4" y="125.5">27</text>
<text x="275.9" y="121.6">26</text>
<text x="39.9" y="128.7" transform="rotate(-90 39.9 128.7)">+</text>
<text x="43.4" y="128.7" transform="rotate(-90 43.4 128.7)">-</text>
<text x="50.4" y="128.7" transform="rotate(-90 50.4 128.7)">-</text>
<text x="54" y="128.7" transform="rotate(-90 54 128.7)">+</text>
<text x="206.9" y="126.9">12</text>
<text x="213.4" y="130.8">13</text>
<text x="269.4" y="130.8">28</text>
<text x="275.9" y="126.9">27</text>
<text x="38.5" y="133.2" transform="rotate(-90 38.5 133.2)">8</text>
<text x="42" y="133.2" transform="rotate(-90 42 133.2)">7</text>
<text x="49" y="133.2" transform="rotate(-90 49 133.2)">6</text>
<text x="52.6" y="133.2" transform="rotate(-90 52.6 133.2)">5</text>
<text x="206.9" y="132.2">13</text>
<text x="206.9" y="137.5">14</text>
<text x="213.4" y="136.1">14</text>
<text x="269.4" y="136.1">29</text>
<text x="275.9" y="132.2">28</text>
<text x="275.9" y="137.5">29</text>
<text x="147.5" y="140" transform="rotate(-90 147.5 140)">INPUT</text>
<text x="156.3" y="139.1" transform="rotate(-90 156.3 139.1)">GND</text>
<text x="163.3" y="139.5" transform="rotate(-90 163.3 139.5)">OUTPUT</text>
<text x="206.9" y="142.8">15</text>
<text x="213.4" y="141.4">15</text>
<text x="269.4" y="141.4">30</text>
<text x="275.9" y="142.8">30</text>
<text x="146" y="148.8" transform="rotate(-90 146 148.8)">1</text>
<text x="154.9" y="148.8" transform="rotate(-90 154.9 148.8)">2</text>
<text x="161.9" y="148.8" transform="rotate(-90 161.9 148.8)">3</text>
<text x="312.1" y="148.6">3</text>
<text x="370.5" y="148.6">4</text>
<text x="35.3" y="155.9">charger module</text>
<text x="312.1" y="155.7">2</text>
<text x="316.5" y="150">GND</text>
<text x="360.7" y="150">COM</text>
<text x="316.5" y="157.1">VDD</text>
<text x="363.4" y="160.4">NC</text>
<text x="370.4" y="159">5</text>
<text x="312.1" y="162.7">1</text>
<text x="316.5" y="164.1">EN</text>
<text x="363.1" y="171">NO</text>
<text x="370.4" y="169.6">6</text>
<text x="147.5" y="182.3" transform="rotate(-90 147.5 182.3)">INPUT</text>
<text x="156.3" y="181.5" transform="rotate(-90 156.3 181.5)">GND</text>
<text x="163.3" y="181.9" transform="rotate(-90 163.3 181.9)">OUTPUT</text>
<text x="146" y="191.1" transform="rotate(-90 146 191.1)">1</text>
<text x="154.9" y="191.1" transform="rotate(-90 154.9 191.1)">2</text>
<text x="161.9" y="191.1" transform="rotate(-90 161.9 191.1)">3</text>
<text x="257.4" y="203.3">4</text>
<text x="315.7" y="203.1">5</text>
<text x="261.9" y="204.7">GND</text>
<text x="303.9" y="208.1">COM1</text>
<text x="306.7" y="204.5">NC1</text>
<text x="315.7" y="206.7">6</text>
<text x="257.4" y="210.3">3</text>
<text x="261.9" y="211.8">VDD</text>
<text x="306.4" y="211.6">NO1</text>
<text x="315.7" y="210.2">7</text>
<text x="257.4" y="217.4">2</text>
<text x="261.9" y="218.8">EN2</text>
<text x="306.7" y="218.7">NC2</text>
<text x="315.7" y="217.2">8</text>
<text x="315.7" y="220.8">9</text>
<text x="147.5" y="226.4" transform="rotate(-90 147.5 226.4)">INPUT</text>
<text x="156.3" y="225.6" transform="rotate(-90 156.3 225.6)">GND</text>
<text x="163.3" y="226" transform="rotate(-90 163.3 226)">OUTPUT</text>
<text x="257.4" y="224.5">1</text>
<text x="261.9" y="225.9">EN1</text>
<text x="303.9" y="222.2">COM2</text>
<text x="306.4" y="225.7">NO2</text>
<text x="315.7" y="224.3">10</text>
<text x="146" y="235.2" transform="rotate(-90 146 235.2)">1</text>
<text x="154.9" y="235.2" transform="rotate(-90 154.9 235.2)">2</text>
<text x="161.9" y="235.2" transform="rotate(-90 161.9 235.2)">3</text>
</g>
</svg>
